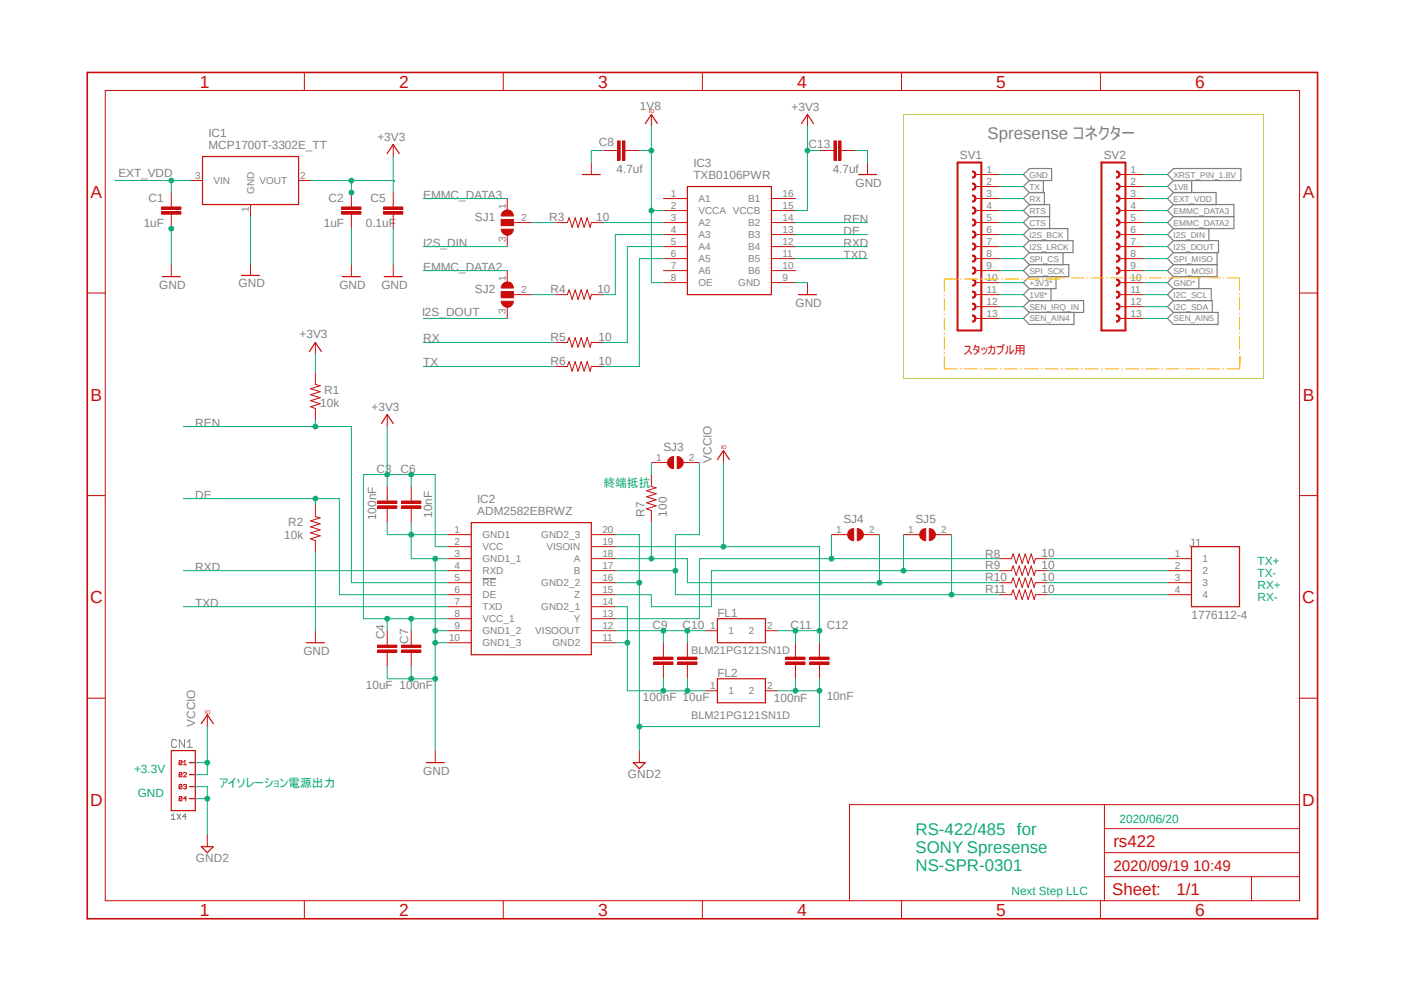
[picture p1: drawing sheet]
<svg xmlns="http://www.w3.org/2000/svg" width="297mm" height="210mm" viewBox="0 0 297 210" stroke-linecap="round" stroke-linejoin="round" font-family="sans-serif">
<path d="M17.9 15l261.2 179.9M279.1 15l-261.2 179.9" fill="none" stroke="#fff" stroke-width=".21"/>
<path d="M191.1 24.2h76.2v55.9h-76.2z" fill="none" stroke="#c8c832" stroke-width=".21"/>
<path d="M102.1 122.3h2.9M37.4 156.7l-.3-.3h-.5l-.3 .3v1.1l.3 .3h.5l.3-.3M39 156.4v1.7l-1.1-1.7v1.7M39.6 158.1h1.1M39.6 157l.5-.6v1.7M36.3 172.6l.4-.5v1.2M36.3 173.3h.7M37.5 172.1l.7 1.2M38.2 172.1l-.7 1.2M39.4 172.7h-.8l.6-.6v1.2" fill="none" stroke="#808080" stroke-width=".21"/>
<g fill="none" stroke="#808080" stroke-width=".25">
<path d="M217.8 35.6h4.7v2.6h-4.7l-1.3-1.3zM217.8 38.2l-1.3 1.3 1.3 1.2M220.7 38.2v2.5M248.2 35.6h14.3v2.6h-14.3l-1.2-1.3zM248.2 38.2l-1.2 1.3 1.2 1.2M252.1 38.2v2.5M217.8 40.7h3.1v2.6M217.8 43.3h4.2v5M217.8 45.8h4.2M217.8 48.3h8.1v2.6M217.8 50.9h9.2v2.5h-9.2M217.8 56h8.3v2.5h-8.3"/>
<path d="M217.8 40.7l-1.3 1.3 1.3 1.3M217.8 43.3l-1.3 1.2 1.3 1.3M217.8 45.8l-1.3 1.3 1.3 1.2M217.8 48.3l-1.3 1.3 1.3 1.3M217.8 50.9l-1.3 1.3 1.3 1.2M217.8 53.4l-1.3 1.3 1.3 1.3M217.8 56l-1.3 1.2 1.3 1.3M217.8 58.5l-1.3 1.3 1.3 1.2M223.4 58.5v2.5h-5.6M224.9 53.4v2.6M248.2 40.7l-1.2 1.3 1.2 1.3M248.2 40.7h9.1v2.6"/>
<path d="M248.2 43.3h12.8v5h-12.8M248.2 43.3l-1.2 1.2 1.2 1.3M248.2 45.8h12.8M248.2 48.3l-1.2 1.3 1.2 1.3M248.2 50.9h9.6v2.5h-9.6M248.2 50.9l-1.2 1.3 1.2 1.2M248.2 53.4l-1.2 1.3 1.2 1.3M248.2 56h9.3M248.2 56l-1.2 1.2 1.2 1.3M248.2 45.8l-1.2 1.3 1.2 1.2M248.2 58.5l-1.2 1.3 1.2 1.2M253.6 58.5v2.5"/>
<path d="M255.7 48.3v2.6M257.5 53.4v5.1h-9.3M217.8 63.6h11.4v2.5h-11.4M217.8 66.1l-1.3 1.3 1.3 1.2h9.4v-2.5M217.8 63.6l-1.3 1.3 1.3 1.2M217.8 61l-1.3 1.3 1.3 1.3M222.3 61v2.6M248.2 61l-1.2 1.3 1.2 1.3M248.2 61h8v2.6M248.2 63.6h8.3v2.5M248.2 63.6l-1.2 1.3 1.2 1.2M248.2 66.1h9.5v2.5h-9.5l-1.2-1.2z"/>
</g>
<g fill="none" stroke="#c90d0c" stroke-width=".21">
<path d="M22.3 19.1h252.6v171.4h-252.6zM64.4 15.3v3.8M106.5 15.3v3.8M148.6 15.3v3.8M190.7 15.3v3.8M232.8 15.3v3.8M18.5 62h3.8M274.9 62h3.8M18.5 104.8h3.8M247 118.2h5.1M274.9 104.8h3.8M66.7 133.4v2.5"/>
<path d="M247 120.7h5.1M247 123.2h5.1M247 125.8h5.1M18.5 147.7h3.8M274.9 147.7h3.8M233.6 170.2v20.3M233.6 175.3h41.3M274.9 170.2h-95.2v20.3M64.4 190.5v3.8M106.5 190.5v3.8M148.6 190.5v3.8M190.7 190.5v3.8"/>
<path d="M232.8 190.5v3.8M233.6 185.4h41.3M233.6 180.3h41.3M264.8 185.4v5.1"/>
</g>
<path d="M18.5 15.3h260.2v179h-260.2z" fill="none" stroke="#c90d0c" stroke-width=".34"/>
<path d="M252.1 115.6h10.1v12.7h-10.1zM64.8 135.9h3.8" fill="none" stroke="#c90d0c" stroke-width=".25"/>
<path d="M233 34.4h5.1" fill="none" stroke="#c90d0c" stroke-width=".42"/>
<path d="M236.2 41.2a.76 .76 0 0 1 .8 .8 .76 .76 0 0 1-.8 .8v-.3a.51 .51 0 0 0 .5-.5 .51 .51 0 0 0-.5-.5z" fill-rule="evenodd" fill="#c90d0c"/>
<path d="M236.2 41.2a.76 .76 0 0 1 .8 .8 .76 .76 0 0 1-.8 .8v-.3a.51 .51 0 0 0 .5-.5 .51 .51 0 0 0-.5-.5z" fill="none" stroke="#c90d0c" stroke-width=".21"/>
<path d="M236.2 38.7a.76 .76 0 0 1 .8 .8 .76 .76 0 0 1-.8 .7v-.2a.51 .51 0 0 0 .5-.5 .51 .51 0 0 0-.5-.6z" fill-rule="evenodd" fill="#c90d0c"/>
<path d="M236.2 38.7a.76 .76 0 0 1 .8 .8 .76 .76 0 0 1-.8 .7v-.2a.51 .51 0 0 0 .5-.5 .51 .51 0 0 0-.5-.6z" fill="none" stroke="#c90d0c" stroke-width=".21"/>
<path d="M236.2 36.2a.76 .76 0 0 1 .8 .7 .76 .76 0 0 1-.8 .8v-.3a.51 .51 0 0 0 .5-.5 .51 .51 0 0 0-.5-.5z" fill-rule="evenodd" fill="#c90d0c"/>
<path d="M236.2 36.2a.76 .76 0 0 1 .8 .7 .76 .76 0 0 1-.8 .8v-.3a.51 .51 0 0 0 .5-.5 .51 .51 0 0 0-.5-.5z" fill="none" stroke="#c90d0c" stroke-width=".21"/>
<path d="M236.2 46.3a.76 .76 0 0 1 .8 .8 .76 .76 0 0 1-.8 .7v-.2a.51 .51 0 0 0 .5-.5 .51 .51 0 0 0-.5-.5z" fill-rule="evenodd" fill="#c90d0c"/>
<path d="M236.2 46.3a.76 .76 0 0 1 .8 .8 .76 .76 0 0 1-.8 .7v-.2a.51 .51 0 0 0 .5-.5 .51 .51 0 0 0-.5-.5z" fill="none" stroke="#c90d0c" stroke-width=".21"/>
<path d="M236.2 43.8a.76 .76 0 0 1 .8 .7 .76 .76 0 0 1-.8 .8v-.3a.51 .51 0 0 0 .5-.5 .51 .51 0 0 0-.5-.5z" fill-rule="evenodd" fill="#c90d0c"/>
<path d="M236.2 43.8a.76 .76 0 0 1 .8 .7 .76 .76 0 0 1-.8 .8v-.3a.51 .51 0 0 0 .5-.5 .51 .51 0 0 0-.5-.5z" fill="none" stroke="#c90d0c" stroke-width=".21"/>
<path d="M236.2 53.9a.76 .76 0 0 1 .8 .8 .76 .76 0 0 1-.8 .8v-.3a.51 .51 0 0 0 .5-.5 .51 .51 0 0 0-.5-.5z" fill-rule="evenodd" fill="#c90d0c"/>
<path d="M236.2 53.9a.76 .76 0 0 1 .8 .8 .76 .76 0 0 1-.8 .8v-.3a.51 .51 0 0 0 .5-.5 .51 .51 0 0 0-.5-.5z" fill="none" stroke="#c90d0c" stroke-width=".21"/>
<path d="M236.2 51.4a.76 .76 0 0 1 .8 .8 .76 .76 0 0 1-.8 .7v-.2a.51 .51 0 0 0 .5-.5 .51 .51 0 0 0-.5-.6z" fill-rule="evenodd" fill="#c90d0c"/>
<path d="M236.2 51.4a.76 .76 0 0 1 .8 .8 .76 .76 0 0 1-.8 .7v-.2a.51 .51 0 0 0 .5-.5 .51 .51 0 0 0-.5-.6z" fill="none" stroke="#c90d0c" stroke-width=".21"/>
<path d="M236.2 48.9a.76 .76 0 0 1 .8 .7 .76 .76 0 0 1-.8 .8v-.3a.51 .51 0 0 0 .5-.5 .51 .51 0 0 0-.5-.5z" fill-rule="evenodd" fill="#c90d0c"/>
<path d="M236.2 48.9a.76 .76 0 0 1 .8 .7 .76 .76 0 0 1-.8 .8v-.3a.51 .51 0 0 0 .5-.5 .51 .51 0 0 0-.5-.5z" fill="none" stroke="#c90d0c" stroke-width=".21"/>
<path d="M236.2 59a.76 .76 0 0 1 .8 .8 .76 .76 0 0 1-.8 .7v-.2a.51 .51 0 0 0 .5-.5 .51 .51 0 0 0-.5-.5z" fill-rule="evenodd" fill="#c90d0c"/>
<path d="M236.2 59a.76 .76 0 0 1 .8 .8 .76 .76 0 0 1-.8 .7v-.2a.51 .51 0 0 0 .5-.5 .51 .51 0 0 0-.5-.5z" fill="none" stroke="#c90d0c" stroke-width=".21"/>
<path d="M236.2 56.5a.76 .76 0 0 1 .8 .7 .76 .76 0 0 1-.8 .8v-.3a.51 .51 0 0 0 .5-.5 .51 .51 0 0 0-.5-.5z" fill-rule="evenodd" fill="#c90d0c"/>
<path d="M236.2 56.5a.76 .76 0 0 1 .8 .7 .76 .76 0 0 1-.8 .8v-.3a.51 .51 0 0 0 .5-.5 .51 .51 0 0 0-.5-.5z" fill="none" stroke="#c90d0c" stroke-width=".21"/>
<path d="M236.2 66.6a.76 .76 0 0 1 .8 .8 .76 .76 0 0 1-.8 .7v-.2a.51 .51 0 0 0 .5-.5 .51 .51 0 0 0-.5-.6z" fill-rule="evenodd" fill="#c90d0c"/>
<path d="M236.2 66.6a.76 .76 0 0 1 .8 .8 .76 .76 0 0 1-.8 .7v-.2a.51 .51 0 0 0 .5-.5 .51 .51 0 0 0-.5-.6z" fill="none" stroke="#c90d0c" stroke-width=".21"/>
<path d="M236.2 64.1a.74 .74 0 0 1 .8 .7 .74 .74 0 0 1-.8 .8v-.3a.49 .49 0 0 0 .5-.5 .49 .49 0 0 0-.5-.5z" fill-rule="evenodd" fill="#c90d0c"/>
<path d="M236.2 64.1a.74 .74 0 0 1 .8 .7 .74 .74 0 0 1-.8 .8v-.3a.49 .49 0 0 0 .5-.5 .49 .49 0 0 0-.5-.5z" fill="none" stroke="#c90d0c" stroke-width=".21"/>
<path d="M236.2 61.6a.76 .76 0 0 1 .8 .7 .76 .76 0 0 1-.8 .8v-.3a.51 .51 0 0 0 .5-.5 .51 .51 0 0 0-.5-.5z" fill-rule="evenodd" fill="#c90d0c"/>
<g fill="none" stroke="#c90d0c" stroke-width=".21">
<path d="M236.8 36.9h5.1M236.8 39.5h5.1M236.8 42h5.1M236.8 44.5h5.1M236.8 47.1h5.1M236.8 49.6h5.1M236.8 52.2h5.1M236.8 54.7h5.1M236.8 57.2h5.1M236.8 59.8h5.1M236.2 61.6a.76 .76 0 0 1 .8 .7 .76 .76 0 0 1-.8 .8v-.3a.51 .51 0 0 0 .5-.5 .51 .51 0 0 0-.5-.5zM236.8 62.3h5.1"/>
<path d="M236.8 64.9h5.1M236.8 67.4h5.1"/>
</g>
<path d="M202.6 34.4h5M233 34.4v35.5h5.1v-35.5" fill="none" stroke="#c90d0c" stroke-width=".42"/>
<path d="M205.7 41.2a.76 .76 0 0 1 .8 .8 .76 .76 0 0 1-.8 .8v-.3a.51 .51 0 0 0 .5-.5 .51 .51 0 0 0-.5-.5z" fill-rule="evenodd" fill="#c90d0c"/>
<path d="M205.7 41.2a.76 .76 0 0 1 .8 .8 .76 .76 0 0 1-.8 .8v-.3a.51 .51 0 0 0 .5-.5 .51 .51 0 0 0-.5-.5z" fill="none" stroke="#c90d0c" stroke-width=".21"/>
<path d="M205.7 38.7a.76 .76 0 0 1 .8 .8 .76 .76 0 0 1-.8 .7v-.2a.51 .51 0 0 0 .5-.5 .51 .51 0 0 0-.5-.6z" fill-rule="evenodd" fill="#c90d0c"/>
<path d="M205.7 38.7a.76 .76 0 0 1 .8 .8 .76 .76 0 0 1-.8 .7v-.2a.51 .51 0 0 0 .5-.5 .51 .51 0 0 0-.5-.6z" fill="none" stroke="#c90d0c" stroke-width=".21"/>
<path d="M205.7 36.2a.76 .76 0 0 1 .8 .7 .76 .76 0 0 1-.8 .8v-.3a.51 .51 0 0 0 .5-.5 .51 .51 0 0 0-.5-.5z" fill-rule="evenodd" fill="#c90d0c"/>
<path d="M205.7 36.2a.76 .76 0 0 1 .8 .7 .76 .76 0 0 1-.8 .8v-.3a.51 .51 0 0 0 .5-.5 .51 .51 0 0 0-.5-.5z" fill="none" stroke="#c90d0c" stroke-width=".21"/>
<path d="M205.7 46.3a.76 .76 0 0 1 .8 .8 .76 .76 0 0 1-.8 .7v-.2a.51 .51 0 0 0 .5-.5 .51 .51 0 0 0-.5-.5z" fill-rule="evenodd" fill="#c90d0c"/>
<path d="M205.7 46.3a.76 .76 0 0 1 .8 .8 .76 .76 0 0 1-.8 .7v-.2a.51 .51 0 0 0 .5-.5 .51 .51 0 0 0-.5-.5z" fill="none" stroke="#c90d0c" stroke-width=".21"/>
<path d="M205.7 43.8a.76 .76 0 0 1 .8 .7 .76 .76 0 0 1-.8 .8v-.3a.51 .51 0 0 0 .5-.5 .51 .51 0 0 0-.5-.5z" fill-rule="evenodd" fill="#c90d0c"/>
<path d="M205.7 43.8a.76 .76 0 0 1 .8 .7 .76 .76 0 0 1-.8 .8v-.3a.51 .51 0 0 0 .5-.5 .51 .51 0 0 0-.5-.5z" fill="none" stroke="#c90d0c" stroke-width=".21"/>
<path d="M205.7 53.9a.76 .76 0 0 1 .8 .8 .76 .76 0 0 1-.8 .8v-.3a.51 .51 0 0 0 .5-.5 .51 .51 0 0 0-.5-.5z" fill-rule="evenodd" fill="#c90d0c"/>
<path d="M205.7 53.9a.76 .76 0 0 1 .8 .8 .76 .76 0 0 1-.8 .8v-.3a.51 .51 0 0 0 .5-.5 .51 .51 0 0 0-.5-.5z" fill="none" stroke="#c90d0c" stroke-width=".21"/>
<path d="M205.7 51.4a.76 .76 0 0 1 .8 .8 .76 .76 0 0 1-.8 .7v-.2a.51 .51 0 0 0 .5-.5 .51 .51 0 0 0-.5-.6z" fill-rule="evenodd" fill="#c90d0c"/>
<path d="M205.7 51.4a.76 .76 0 0 1 .8 .8 .76 .76 0 0 1-.8 .7v-.2a.51 .51 0 0 0 .5-.5 .51 .51 0 0 0-.5-.6z" fill="none" stroke="#c90d0c" stroke-width=".21"/>
<path d="M205.7 48.9a.76 .76 0 0 1 .8 .7 .76 .76 0 0 1-.8 .8v-.3a.51 .51 0 0 0 .5-.5 .51 .51 0 0 0-.5-.5z" fill-rule="evenodd" fill="#c90d0c"/>
<path d="M205.7 48.9a.76 .76 0 0 1 .8 .7 .76 .76 0 0 1-.8 .8v-.3a.51 .51 0 0 0 .5-.5 .51 .51 0 0 0-.5-.5z" fill="none" stroke="#c90d0c" stroke-width=".21"/>
<path d="M205.7 59a.76 .76 0 0 1 .8 .8 .76 .76 0 0 1-.8 .7v-.2a.51 .51 0 0 0 .5-.5 .51 .51 0 0 0-.5-.5z" fill-rule="evenodd" fill="#c90d0c"/>
<path d="M205.7 59a.76 .76 0 0 1 .8 .8 .76 .76 0 0 1-.8 .7v-.2a.51 .51 0 0 0 .5-.5 .51 .51 0 0 0-.5-.5z" fill="none" stroke="#c90d0c" stroke-width=".21"/>
<path d="M205.7 56.5a.76 .76 0 0 1 .8 .7 .76 .76 0 0 1-.8 .8v-.3a.51 .51 0 0 0 .5-.5 .51 .51 0 0 0-.5-.5z" fill-rule="evenodd" fill="#c90d0c"/>
<path d="M205.7 56.5a.76 .76 0 0 1 .8 .7 .76 .76 0 0 1-.8 .8v-.3a.51 .51 0 0 0 .5-.5 .51 .51 0 0 0-.5-.5z" fill="none" stroke="#c90d0c" stroke-width=".21"/>
<path d="M205.7 66.6a.76 .76 0 0 1 .8 .8 .76 .76 0 0 1-.8 .7v-.2a.51 .51 0 0 0 .5-.5 .51 .51 0 0 0-.5-.6z" fill-rule="evenodd" fill="#c90d0c"/>
<path d="M205.7 66.6a.76 .76 0 0 1 .8 .8 .76 .76 0 0 1-.8 .7v-.2a.51 .51 0 0 0 .5-.5 .51 .51 0 0 0-.5-.6z" fill="none" stroke="#c90d0c" stroke-width=".21"/>
<path d="M205.7 64.1a.74 .74 0 0 1 .8 .7 .74 .74 0 0 1-.8 .8v-.3a.49 .49 0 0 0 .5-.5 .49 .49 0 0 0-.5-.5z" fill-rule="evenodd" fill="#c90d0c"/>
<path d="M205.7 64.1a.74 .74 0 0 1 .8 .7 .74 .74 0 0 1-.8 .8v-.3a.49 .49 0 0 0 .5-.5 .49 .49 0 0 0-.5-.5z" fill="none" stroke="#c90d0c" stroke-width=".21"/>
<path d="M205.7 61.6a.76 .76 0 0 1 .8 .7 .76 .76 0 0 1-.8 .8v-.3a.51 .51 0 0 0 .5-.5 .51 .51 0 0 0-.5-.5z" fill-rule="evenodd" fill="#c90d0c"/>
<g fill="none" stroke="#c90d0c" stroke-width=".21">
<path d="M83.2 30.6v2.5M206.3 36.9h5.1M206.3 39.5h5.1M83.2 43.3v.5M83.2 45.3v.5M83.2 56v2.5M206.3 42h5.1M206.3 44.5h5.1M206.3 47.1h5.1M206.3 49.6h5.1M206.3 52.2h5.1M206.3 54.7h5.1"/>
<path d="M206.3 57.2h5.1M206.3 59.8h5.1M205.7 61.6a.76 .76 0 0 1 .8 .7 .76 .76 0 0 1-.8 .8v-.3a.51 .51 0 0 0 .5-.5 .51 .51 0 0 0-.5-.5zM206.3 62.3h5.1M206.3 64.9h5.1M206.3 67.4h5.1M149.2 133.4h2.6M161.9 133.4h2.6M149.2 146.1h2.6M161.9 146.1h2.6"/>
</g>
<path d="M202.6 34.4v35.5h5v-35.5" fill="none" stroke="#c90d0c" stroke-width=".42"/>
<path d="M81.9 32.5l1.3-1.9 1.3 1.9M81.3 58.5h3.8M151.8 130.9h10.1v5h-10.1zM151.8 143.6h10.1v5h-10.1z" fill="none" stroke="#c90d0c" stroke-width=".25"/>
<path d="M81.2 44.8h4v.5h-4z" fill-rule="evenodd" fill="#c90d0c"/>
<path d="M81.2 44.8h4v.5h-4z" fill="none" stroke="#c90d0c" stroke-width=".21"/>
<path d="M81.2 43.8h4v.5h-4z" fill-rule="evenodd" fill="#c90d0c"/>
<path d="M36.2 43.3v.5M36.2 45.3v.5M36.2 56v2.5M53 55.7v2.6M74.3 56v2.5M81.2 43.8h4v.5h-4zM83.2 40.7v2.6M83.2 45.8v2.5" fill="none" stroke="#c90d0c" stroke-width=".21"/>
<path d="M34.3 58.5h3.8M51.1 58.3h3.8M72.4 58.5h3.8" fill="none" stroke="#c90d0c" stroke-width=".25"/>
<path d="M34.2 44.8h4.1v.5h-4.1z" fill-rule="evenodd" fill="#c90d0c"/>
<path d="M34.2 44.8h4.1v.5h-4.1z" fill="none" stroke="#c90d0c" stroke-width=".21"/>
<path d="M34.2 43.8h4.1v.5h-4.1z" fill-rule="evenodd" fill="#c90d0c"/>
<path d="M34.2 43.8h4.1v.5h-4.1zM36.2 40.7v2.6M36.2 45.8v2.5M74.3 43.3v.5M74.3 45.3v.5" fill="none" stroke="#c90d0c" stroke-width=".21"/>
<path d="M72.3 44.8h4.1v.5h-4.1z" fill-rule="evenodd" fill="#c90d0c"/>
<path d="M72.3 44.8h4.1v.5h-4.1z" fill="none" stroke="#c90d0c" stroke-width=".21"/>
<path d="M72.3 43.8h4.1v.5h-4.1z" fill-rule="evenodd" fill="#c90d0c"/>
<g fill="none" stroke="#c90d0c" stroke-width=".21">
<path d="M40.3 38.2h2.5M63.2 38.2h2.5M53 43.3v2.5M72.3 43.8h4.1v.5h-4.1zM74.3 40.7v2.6M74.3 45.8v2.5M94.6 113.1h5.1M94.6 115.6h5.1M94.6 118.2h5.1M125.1 113.1h5.1M125.1 115.6h5.1M125.1 118.2h5.1"/>
<path d="M94.6 120.7h5.1M94.6 123.2h5.1M94.6 125.8h5.1M94.6 128.3h5.1M94.6 130.9h5.1M94.6 133.4h5.1M94.6 135.9h5.1M125.1 120.7h5.1M125.1 123.2h5.1M125.1 125.8h5.1M125.1 128.3h5.1M125.1 130.9h5.1"/>
<path d="M125.1 133.4h5.1M125.1 135.9h5.1M140.3 138.5v.5M92.1 158.7v2.6M135.3 158.7v2.6M140.3 140.5v.5"/>
</g>
<path d="M42.8 33.1h20.4v10.2h-20.4zM99.7 110.5h25.4v28h-25.4zM90.2 161.3h3.8M134 161.3h2.5l-1.2 1.3z" fill="none" stroke="#c90d0c" stroke-width=".25"/>
<path d="M138.3 140h4.1v.5h-4.1z" fill-rule="evenodd" fill="#c90d0c"/>
<path d="M138.3 140h4.1v.5h-4.1z" fill="none" stroke="#c90d0c" stroke-width=".21"/>
<path d="M138.3 139h4.1v.5h-4.1z" fill-rule="evenodd" fill="#c90d0c"/>
<path d="M138.3 139h4.1v.5h-4.1zM140.3 135.9v2.6M173.4 138.5v.5M140.3 141v2.6M173.4 140.5v.5" fill="none" stroke="#c90d0c" stroke-width=".21"/>
<path d="M171.3 140h4.1v.5h-4.1z" fill-rule="evenodd" fill="#c90d0c"/>
<path d="M171.3 140h4.1v.5h-4.1z" fill="none" stroke="#c90d0c" stroke-width=".21"/>
<path d="M171.3 139h4.1v.5h-4.1z" fill-rule="evenodd" fill="#c90d0c"/>
<path d="M81.9 87.7v2.5M145.4 138.5v.5M171.3 139h4.1v.5h-4.1zM173.4 135.9v2.6M145.4 140.5v.5M173.4 141v2.6" fill="none" stroke="#c90d0c" stroke-width=".21"/>
<path d="M80.7 89.6l1.2-1.9 1.3 1.9" fill="none" stroke="#c90d0c" stroke-width=".25"/>
<path d="M143.4 140h4v.5h-4z" fill-rule="evenodd" fill="#c90d0c"/>
<path d="M143.4 140h4v.5h-4z" fill="none" stroke="#c90d0c" stroke-width=".21"/>
<path d="M143.4 139h4v.5h-4z" fill-rule="evenodd" fill="#c90d0c"/>
<path d="M143.4 139h4v.5h-4zM145.4 135.9v2.6M168.3 138.5v.5M145.4 141v2.6M168.3 140.5v.5" fill="none" stroke="#c90d0c" stroke-width=".21"/>
<path d="M166.2 140h4.1v.5h-4.1z" fill-rule="evenodd" fill="#c90d0c"/>
<path d="M166.2 140h4.1v.5h-4.1z" fill="none" stroke="#c90d0c" stroke-width=".21"/>
<path d="M166.2 139h4.1v.5h-4.1z" fill-rule="evenodd" fill="#c90d0c"/>
<g fill="none" stroke="#c90d0c" stroke-width=".21">
<path d="M125.1 34.4v2.5M130.2 31.8h.5M132.2 31.8h.5M137.8 24.2v2.6M170.8 24.2v2.6M183.5 34.4v2.5M140.3 42h5.1M140.3 44.5h5.1M140.3 47.1h5.1M140.3 49.6h5.1M140.3 52.2h5.1M140.3 54.7h5.1"/>
<path d="M140.3 57.2h5.1M140.3 59.8h5.1M163.2 42h5.1M163.2 44.5h5.1M163.2 47.1h5.1M163.2 49.6h5.1M163.2 52.2h5.1M163.2 54.7h5.1M163.2 57.2h5.1M163.2 59.8h5.1M170.8 59.8v2.5M66.7 72.4v2.6"/>
<path d="M153 95.3v2.5M166.2 139h4.1v.5h-4.1zM168.3 135.9v2.6M43.9 151.2v2.5M168.3 141v2.6M38.5 161l-.1-.2h-.4l-.1 .8M38.5 163.5l-.1-.1h-.4l-.1 .8M38.5 166.1l-.1-.2h-.4l-.1 .8M38.5 168.6l-.1-.2h-.4l-.1 .8M38.5 161v.6l-.1 .2-.5-.2M38.5 163.5v.7l-.1 .1-.5-.1M38.5 166.1v.6l-.1 .1-.5-.1"/>
<path d="M38.5 168.6v.6l-.1 .2-.5-.2M38.5 161l-.6 .6M38.5 163.5l-.6 .7M38.5 166.1l-.6 .6M38.5 168.6l-.6 .6M38.8 161.8h.7M38.8 161.2l.3-.4v1M38.8 163.5l.1-.1h.4l.2 .1v.2l-.7 .6h.7M38.8 166.1l.1-.2h.4l.2 .2-.2 .3M39.1 166.4h.2M39.3 166.4l.2 .1-.2 .3-.5-.1M39.5 168.9h-.7l.5-.5v1"/>
<path d="M43.9 176.5v2.6"/>
</g>
<g fill="none" stroke="#c90d0c" stroke-width=".25">
<path d="M123.2 36.9h3.8M136.5 26.1l1.3-1.9 1.3 1.9M145.4 39.5h17.8v22.8h-17.8zM169.5 26.1l1.3-1.9 1.3 1.9M181.6 36.9h3.8M65.4 74.3l1.3-1.9 1.3 1.9M168.9 62.3h3.8M151.8 97.2l1.2-1.9 1.3 1.9M36.2 158.7h5.1v12.7h-5.1zM42.6 153l1.3-1.8 1.2 1.8M40 161.3h1.3M40 163.8h1.3"/>
<path d="M40 166.4h1.3M40 168.9h1.3M42.6 179.1h2.5l-1.2 1.2z"/>
</g>
<path d="M131.7 29.8h.5v4.1h-.5z" fill-rule="evenodd" fill="#c90d0c"/>
<path d="M131.7 29.8h.5v4.1h-.5z" fill="none" stroke="#c90d0c" stroke-width=".21"/>
<path d="M130.7 29.8h.5v4.1h-.5z" fill-rule="evenodd" fill="#c90d0c"/>
<path d="M127.6 31.8h2.6M130.7 29.8h.5v4.1h-.5zM132.7 31.8h2.6M175.9 31.8h.5M177.9 31.8h.5" fill="none" stroke="#c90d0c" stroke-width=".21"/>
<path d="M177.4 29.8h.5v4.1h-.5z" fill-rule="evenodd" fill="#c90d0c"/>
<path d="M177.4 29.8h.5v4.1h-.5z" fill="none" stroke="#c90d0c" stroke-width=".21"/>
<path d="M176.4 29.8h.5v4.1h-.5z" fill-rule="evenodd" fill="#c90d0c"/>
<g fill="none" stroke="#c90d0c" stroke-width=".21">
<path d="M173.4 31.8h2.5M176.4 29.8h.5v4.1h-.5zM178.4 31.8h2.6M117.5 47.1h2.5l.4-1 .6 2 .7-2 .6 2 .6-2 .7 2 .6-2 .6 2 .3-1h2.5M66.7 78.8v2.5l1 .3-2 .6 2 .6-2 .7 2 .6-2 .7 2 .6-2 .6 1 .4v2.5M117.5 62.3h2.5l.4-1 .6 2 .7-2 .6 2 .6-2 .7 2 .6-2 .6 2 .3-1h2.5M117.5 72.4h2.5l.4-1 .6 2 .7-2 .6 2 .6-2 .7 2 .6-2 .6 2 .3-1h2.5M117.5 77.5h2.5l.4-1 .6 2 .7-2 .6 2 .6-2 .7 2 .6-2 .6 2 .3-1h2.5M66.7 106.7v2.6l1 .2-2 .7 2 .6-2 .6 2 .7-2 .6 2 .6-2 .7 1 .3v2.6M137.8 100.4v2.5l1 .3-2 .6 2 .6-2 .7 2 .6-2 .6 2 .7-2 .6 1 .4v2.5M211.4 118.2h2.6l.3-1.1 .7 2.1 .6-2.1 .6 2.1 .7-2.1 .6 2.1 .6-2.1 .7 2.1 .2-1h2.6M81.9 135.9v.5"/>
<path d="M81.9 138v.5M211.4 120.7h2.6l.3-1 .7 2 .6-2 .6 2 .7-2 .6 2 .6-2 .7 2 .2-1h2.6M211.4 123.2h2.6l.3-1 .7 2 .6-2 .6 2 .7-2 .6 2 .6-2 .7 2 .2-1h2.6M211.4 125.8h2.6l.3-1 .7 2 .6-2 .6 2 .7-2 .6 2 .6-2 .7 2 .2-1h2.6"/>
</g>
<path d="M79.9 137.5h4v.5h-4z" fill-rule="evenodd" fill="#c90d0c"/>
<path d="M79.9 137.5h4v.5h-4z" fill="none" stroke="#c90d0c" stroke-width=".21"/>
<path d="M79.9 136.4h4v.5h-4z" fill-rule="evenodd" fill="#c90d0c"/>
<path d="M79.9 136.4h4v.5h-4zM81.9 133.4v2.5M81.9 138.5v2.5M87 135.9v.5M87 138v.5" fill="none" stroke="#c90d0c" stroke-width=".21"/>
<path d="M85 137.5h4v.5h-4z" fill-rule="evenodd" fill="#c90d0c"/>
<path d="M85 137.5h4v.5h-4z" fill="none" stroke="#c90d0c" stroke-width=".21"/>
<path d="M85 136.4h4v.5h-4z" fill-rule="evenodd" fill="#c90d0c"/>
<path d="M81.9 105.5v.5M81.9 107.5v.5M85 136.4h4v.5h-4zM87 133.4v2.5M87 138.5v2.5" fill="none" stroke="#c90d0c" stroke-width=".21"/>
<path d="M79.9 107h4v.5h-4z" fill-rule="evenodd" fill="#c90d0c"/>
<path d="M79.9 107h4v.5h-4z" fill="none" stroke="#c90d0c" stroke-width=".21"/>
<path d="M79.9 106h4v.5h-4z" fill-rule="evenodd" fill="#c90d0c"/>
<path d="M79.9 106h4v.5h-4zM81.9 102.9v2.6M81.9 108v2.5M87 105.5v.5M87 107.5v.5" fill="none" stroke="#c90d0c" stroke-width=".21"/>
<path d="M85 107h4v.5h-4z" fill-rule="evenodd" fill="#c90d0c"/>
<path d="M85 107h4v.5h-4z" fill="none" stroke="#c90d0c" stroke-width=".21"/>
<path d="M85 106h4v.5h-4z" fill-rule="evenodd" fill="#c90d0c"/>
<path d="M85 106h4v.5h-4zM87 102.9v2.6M87 108v2.5" fill="none" stroke="#c90d0c" stroke-width=".21"/>
<path d="M143.3 96.6a1.27 1.27 0 0 1 1.2 1.2 1.27 1.27 0 0 1-1.2 1.3z" fill-rule="evenodd" fill="#c90d0c"/>
<path d="M143.3 96.6a1.27 1.27 0 0 1 1.2 1.2 1.27 1.27 0 0 1-1.2 1.3z" fill="none" stroke="#c90d0c" stroke-width=".21"/>
<path d="M141.6 96.9l.3-.2 .6-.1v2.5a1.25 1.25 0 0 1-1.2-.8 1.25 1.25 0 0 1 .3-1.4z" fill-rule="evenodd" fill="#c90d0c"/>
<path d="M137.8 97.8h3.4M141.6 96.9l.3-.2 .6-.1v2.5a1.25 1.25 0 0 1-1.2-.8 1.25 1.25 0 0 1 .3-1.4zM144.5 97.8h3.5" fill="none" stroke="#c90d0c" stroke-width=".21"/>
<path d="M181.4 111.8a1.27 1.27 0 0 1 1.2 1.3 1.27 1.27 0 0 1-1.2 1.2z" fill-rule="evenodd" fill="#c90d0c"/>
<path d="M181.4 111.8a1.27 1.27 0 0 1 1.2 1.3 1.27 1.27 0 0 1-1.2 1.2z" fill="none" stroke="#c90d0c" stroke-width=".21"/>
<path d="M179.7 112.1l.9-.3v2.5a1.3 1.3 0 0 1-1.2-.7 1.3 1.3 0 0 1 .3-1.5z" fill-rule="evenodd" fill="#c90d0c"/>
<path d="M175.9 113.1h3.4M179.7 112.1l.9-.3v2.5a1.3 1.3 0 0 1-1.2-.7 1.3 1.3 0 0 1 .3-1.5zM182.6 113.1h3.5" fill="none" stroke="#c90d0c" stroke-width=".21"/>
<path d="M196.6 111.8a1.27 1.27 0 0 1 1.3 1.3 1.27 1.27 0 0 1-1.3 1.2z" fill-rule="evenodd" fill="#c90d0c"/>
<path d="M196.6 111.8a1.27 1.27 0 0 1 1.3 1.3 1.27 1.27 0 0 1-1.3 1.2z" fill="none" stroke="#c90d0c" stroke-width=".21"/>
<path d="M194.9 112.1l.9-.3v2.5a1.3 1.3 0 0 1-1.2-.7 1.3 1.3 0 0 1 .3-1.5z" fill-rule="evenodd" fill="#c90d0c"/>
<path d="M191.1 113.1h3.5M194.9 112.1l.9-.3v2.5a1.3 1.3 0 0 1-1.2-.7 1.3 1.3 0 0 1 .3-1.5zM197.9 113.1h3.4" fill="none" stroke="#c90d0c" stroke-width=".21"/>
<path d="M106 48.5h2.6a1.27 1.27 0 0 1-1.3 1.3 1.27 1.27 0 0 1-1.3-1.3z" fill-rule="evenodd" fill="#c90d0c"/>
<path d="M106 48.5h2.6a1.27 1.27 0 0 1-1.3 1.3 1.27 1.27 0 0 1-1.3-1.3z" fill="none" stroke="#c90d0c" stroke-width=".21"/>
<path d="M106.4 44.7a1.27 1.27 0 0 1 1.4-.2 1.27 1.27 0 0 1 .8 1.2h-2.6l.2-.6z" fill-rule="evenodd" fill="#c90d0c"/>
<path d="M106 46.4h2.6v1.3h-2.6zM106.4 44.7a1.27 1.27 0 0 1 1.4-.2 1.27 1.27 0 0 1 .8 1.2h-2.6l.2-.6zM108.6 47.1h1.3" fill="none" stroke="#c90d0c" stroke-width=".21"/>
<path d="M106 46.4h2.6v1.3h-2.6z" fill-rule="evenodd" fill="#c90d0c"/>
<path d="M106 46.4h2.6v1.3h-2.6zM107.3 42v2.5M107.3 49.6v2.6M109.9 47.1h2.5" fill="none" stroke="#c90d0c" stroke-width=".21"/>
<path d="M106 63.7h2.6a1.27 1.27 0 0 1-1.3 1.3 1.27 1.27 0 0 1-1.3-1.3z" fill-rule="evenodd" fill="#c90d0c"/>
<path d="M106 63.7h2.6a1.27 1.27 0 0 1-1.3 1.3 1.27 1.27 0 0 1-1.3-1.3z" fill="none" stroke="#c90d0c" stroke-width=".21"/>
<path d="M106.4 60a1.25 1.25 0 0 1 1.4-.3 1.25 1.25 0 0 1 .8 1.2h-2.6l.2-.6z" fill-rule="evenodd" fill="#c90d0c"/>
<path d="M106.4 60a1.25 1.25 0 0 1 1.4-.3 1.25 1.25 0 0 1 .8 1.2h-2.6l.2-.6zM106 61.7h2.6v1.2h-2.6zM108.6 62.3h1.3" fill="none" stroke="#c90d0c" stroke-width=".21"/>
<path d="M106 61.7h2.6v1.2h-2.6z" fill-rule="evenodd" fill="#c90d0c"/>
<path d="M107.3 57.2v2.6M106 61.7h2.6v1.2h-2.6zM107.3 64.9v2.5M109.9 62.3h2.5" fill="none" stroke="#c90d0c" stroke-width=".21"/>
<path d="M24.3 38.2h16M36.2 38.2v2.5M241.9 42h5.1" fill="none" stroke="#0dab76" stroke-width=".21"/>
<circle cx="36.2" cy="38.2" r=".51" fill="#0dab76"/>
<g fill="none" stroke="#0dab76" stroke-width=".21">
<path d="M211.4 36.9h5.1M36.2 48.3v7.7M74.3 48.3v7.7M83.2 48.3v7.7M89.5 42h17.8M89.5 52.2h17.8M241.9 44.5h5.1M241.9 49.6h5.1M241.9 52.2h5.1M241.9 54.7h5.1M241.9 57.2h5.1M89.5 67.4h17.8"/>
<path d="M241.9 67.4h5.1M241.9 62.3h5.1M241.9 64.9h5.1"/>
<circle cx="36.2" cy="38.2" r=".51"/>
</g>
<circle cx="36.2" cy="48.3" r=".51" fill="#0dab76"/>
<g fill="none" stroke="#0dab76" stroke-width=".21">
<path d="M53 45.8v10.2M92.1 135.9h2.5M94.6 133.4h-2.5v25.3"/>
<circle cx="36.2" cy="48.3" r=".51"/>
</g>
<circle cx="92.1" cy="135.9" r=".51" fill="#0dab76"/>
<g fill="none" stroke="#0dab76" stroke-width=".21">
<path d="M81.9 141v2.6h5.1"/>
<circle cx="92.1" cy="135.9" r=".51"/>
</g>
<circle cx="92.1" cy="143.6" r=".51" fill="#0dab76"/>
<g fill="none" stroke="#0dab76" stroke-width=".21">
<path d="M87 141v2.6h5.1"/>
<circle cx="92.1" cy="143.6" r=".51"/>
</g>
<circle cx="87" cy="143.6" r=".51" fill="#0dab76"/>
<g fill="none" stroke="#0dab76" stroke-width=".21">
<path d="M81.9 113.1h12.7M87 110.5v2.6"/>
<circle cx="87" cy="143.6" r=".51"/>
</g>
<circle cx="87" cy="113.1" r=".51" fill="#0dab76"/>
<g fill="none" stroke="#0dab76" stroke-width=".21">
<path d="M81.9 110.5v2.6M87 113.1v5.1h7.6M92.1 118.2v15.2"/>
<circle cx="87" cy="113.1" r=".51"/>
</g>
<circle cx="92.1" cy="133.4" r=".51" fill="#0dab76"/>
<circle cx="92.1" cy="133.4" r=".51" fill="none" stroke="#0dab76" stroke-width=".21"/>
<circle cx="92.1" cy="118.2" r=".51" fill="#0dab76"/>
<g fill="none" stroke="#0dab76" stroke-width=".21">
<path d="M127.6 31.8h-2.5v2.6M135.3 31.8h2.5M137.8 26.8v17.7h2.5M181 31.8h2.5v2.6M211.4 39.5h5.1M241.9 39.5h5.1M168.3 59.8h2.5M211.4 42h5.1M211.4 44.5h5.1M211.4 47.1h5.1M211.4 49.6h5.1M211.4 52.2h5.1"/>
<path d="M211.4 54.7h5.1M211.4 57.2h5.1M89.5 77.5h28M89.5 72.4h28M66.7 116.9v16.5"/>
<circle cx="92.1" cy="118.2" r=".51"/>
</g>
<circle cx="137.8" cy="31.8" r=".51" fill="#0dab76"/>
<g fill="none" stroke="#0dab76" stroke-width=".21">
<path d="M137.8 44.5v15.3h2.5"/>
<circle cx="137.8" cy="31.8" r=".51"/>
</g>
<circle cx="137.8" cy="44.5" r=".51" fill="#0dab76"/>
<g fill="none" stroke="#0dab76" stroke-width=".21">
<path d="M211.4 64.9h5.1M211.4 67.4h5.1M130.2 113.1h5.1v45.6M130.2 123.2h5.1"/>
<circle cx="137.8" cy="44.5" r=".51"/>
</g>
<circle cx="135.3" cy="123.2" r=".51" fill="#0dab76"/>
<g fill="none" stroke="#0dab76" stroke-width=".21">
<path d="M168.3 143.6v2.5M173.4 143.6v2.5h-8.9"/>
<circle cx="135.3" cy="123.2" r=".51"/>
</g>
<circle cx="168.3" cy="146.1" r=".51" fill="#0dab76"/>
<g fill="none" stroke="#0dab76" stroke-width=".21">
<path d="M173.4 146.1v7.6"/>
<circle cx="168.3" cy="146.1" r=".51"/>
</g>
<circle cx="173.4" cy="146.1" r=".51" fill="#0dab76"/>
<g fill="none" stroke="#0dab76" stroke-width=".21">
<path d="M135.3 153.7h38.1"/>
<circle cx="173.4" cy="146.1" r=".51"/>
</g>
<circle cx="135.3" cy="153.7" r=".51" fill="#0dab76"/>
<g fill="none" stroke="#0dab76" stroke-width=".21">
<path d="M41.3 166.4h2.6v10.1M41.3 168.9h2.6"/>
<circle cx="135.3" cy="153.7" r=".51"/>
</g>
<circle cx="43.9" cy="168.9" r=".51" fill="#0dab76"/>
<g fill="none" stroke="#0dab76" stroke-width=".21">
<path d="M65.7 38.2h17.7v.2M83.2 33.1v7.6M241.9 36.9h5.1M89.5 57.2h17.8M168.3 52.2h15.2M211.4 59.8h5.1M241.9 47.1h5.1M211.4 62.3h5.1M221.6 118.2h25.4M38.8 120.7h55.8M221.6 120.7h25.4M221.6 123.2h25.4"/>
<path d="M221.6 125.8h25.4"/>
<circle cx="43.9" cy="168.9" r=".51"/>
</g>
<circle cx="74.3" cy="38.2" r=".51" fill="#0dab76"/>
<g fill="none" stroke="#0dab76" stroke-width=".21">
<path d="M74.3 38.2v2.5"/>
<circle cx="74.3" cy="38.2" r=".51"/>
</g>
<circle cx="74.3" cy="40.7" r=".51" fill="#0dab76"/>
<g fill="none" stroke="#0dab76" stroke-width=".21">
<path d="M87 130.9v2.5M94.6 130.9h-12.7v2.5"/>
<circle cx="74.3" cy="40.7" r=".51"/>
</g>
<circle cx="87" cy="130.9" r=".51" fill="#0dab76"/>
<g fill="none" stroke="#0dab76" stroke-width=".21">
<path d="M76.9 130.9h5"/>
<circle cx="87" cy="130.9" r=".51"/>
</g>
<circle cx="81.9" cy="130.9" r=".51" fill="#0dab76"/>
<g fill="none" stroke="#0dab76" stroke-width=".21">
<path d="M81.9 90.2v12.7M76.9 100.4v30.5M87 100.4h5.1v15.2h2.5"/>
<circle cx="81.9" cy="130.9" r=".51"/>
</g>
<circle cx="81.9" cy="100.4" r=".51" fill="#0dab76"/>
<g fill="none" stroke="#0dab76" stroke-width=".21">
<path d="M81.9 100.4h5.1v2.5"/>
<circle cx="81.9" cy="100.4" r=".51"/>
</g>
<circle cx="87" cy="100.4" r=".51" fill="#0dab76"/>
<g fill="none" stroke="#0dab76" stroke-width=".21">
<path d="M170.8 26.8v17.7h-2.5M170.8 31.8h2.6M66.7 75v3.8M76.9 100.4h5"/>
<circle cx="87" cy="100.4" r=".51"/>
</g>
<circle cx="170.8" cy="31.8" r=".51" fill="#0dab76"/>
<g fill="none" stroke="#0dab76" stroke-width=".21">
<path d="M130.2 133.4h19M140.3 133.4v2.5"/>
<circle cx="170.8" cy="31.8" r=".51"/>
</g>
<circle cx="140.3" cy="133.4" r=".51" fill="#0dab76"/>
<g fill="none" stroke="#0dab76" stroke-width=".21">
<path d="M145.4 133.4v2.5"/>
<circle cx="140.3" cy="133.4" r=".51"/>
</g>
<circle cx="145.4" cy="133.4" r=".51" fill="#0dab76"/>
<g fill="none" stroke="#0dab76" stroke-width=".21">
<path d="M130.2 128.3h2.5v17.8M130.2 135.9h2.5"/>
<circle cx="145.4" cy="133.4" r=".51"/>
</g>
<circle cx="132.7" cy="135.9" r=".51" fill="#0dab76"/>
<g fill="none" stroke="#0dab76" stroke-width=".21">
<path d="M132.7 146.1h16.5M140.3 143.6v2.5"/>
<circle cx="132.7" cy="135.9" r=".51"/>
</g>
<circle cx="140.3" cy="146.1" r=".51" fill="#0dab76"/>
<g fill="none" stroke="#0dab76" stroke-width=".21">
<path d="M145.4 143.6v2.5"/>
<circle cx="140.3" cy="146.1" r=".51"/>
</g>
<circle cx="145.4" cy="146.1" r=".51" fill="#0dab76"/>
<g fill="none" stroke="#0dab76" stroke-width=".21">
<path d="M168.3 54.7h15.2M66.7 88.9v1.3h7.6v33h20.3M38.8 128.3h55.8"/>
<circle cx="145.4" cy="146.1" r=".51"/>
</g>
<circle cx="66.7" cy="90.2" r=".51" fill="#0dab76"/>
<g fill="none" stroke="#0dab76" stroke-width=".21">
<path d="M168.3 47.1h15.2M38.8 90.2h27.9M38.8 105.5h33v20.3h22.8M66.7 105.5v1.2"/>
<circle cx="66.7" cy="90.2" r=".51"/>
</g>
<circle cx="66.7" cy="105.5" r=".51" fill="#0dab76"/>
<g fill="none" stroke="#0dab76" stroke-width=".21">
<path d="M168.3 49.6h15.2M211.4 118.2h-63.4v12.7h-17.8"/>
<circle cx="66.7" cy="105.5" r=".51"/>
</g>
<circle cx="175.9" cy="118.2" r=".51" fill="#0dab76"/>
<g fill="none" stroke="#0dab76" stroke-width=".21">
<path d="M175.9 113.1v5.1M191.1 113.1v7.6M211.4 120.7h-60.9v7.6h-12.7v-2.5h-7.6"/>
<circle cx="175.9" cy="118.2" r=".51"/>
</g>
<circle cx="191.1" cy="120.7" r=".51" fill="#0dab76"/>
<g fill="none" stroke="#0dab76" stroke-width=".21">
<path d="M130.2 118.2h15.2v5h66M137.8 110.5v7.7"/>
<circle cx="191.1" cy="120.7" r=".51"/>
</g>
<circle cx="137.8" cy="118.2" r=".51" fill="#0dab76"/>
<g fill="none" stroke="#0dab76" stroke-width=".21">
<path d="M186.1 113.1v10.1"/>
<circle cx="137.8" cy="118.2" r=".51"/>
</g>
<circle cx="186.1" cy="123.2" r=".51" fill="#0dab76"/>
<g fill="none" stroke="#0dab76" stroke-width=".21">
<path d="M201.3 113.1v12.7M130.2 120.7h12.7v5.1h68.5"/>
<circle cx="186.1" cy="123.2" r=".51"/>
</g>
<circle cx="201.3" cy="125.8" r=".51" fill="#0dab76"/>
<g fill="none" stroke="#0dab76" stroke-width=".21">
<path d="M148 97.8v15.3h-5.1v7.6"/>
<circle cx="201.3" cy="125.8" r=".51"/>
</g>
<circle cx="142.9" cy="120.7" r=".51" fill="#0dab76"/>
<g fill="none" stroke="#0dab76" stroke-width=".21">
<path d="M137.8 97.8v2.6M130.2 115.6h43.2v20.3M164.5 133.4h8.9"/>
<circle cx="142.9" cy="120.7" r=".51"/>
</g>
<circle cx="173.4" cy="133.4" r=".51" fill="#0dab76"/>
<g fill="none" stroke="#0dab76" stroke-width=".21">
<path d="M168.3 133.4v2.5"/>
<circle cx="173.4" cy="133.4" r=".51"/>
</g>
<circle cx="168.3" cy="133.4" r=".51" fill="#0dab76"/>
<g fill="none" stroke="#0dab76" stroke-width=".21">
<path d="M153 97.8v17.8"/>
<circle cx="168.3" cy="133.4" r=".51"/>
</g>
<circle cx="153" cy="115.6" r=".51" fill="#0dab76"/>
<g fill="none" stroke="#0dab76" stroke-width=".21">
<path d="M43.9 153.7v10.1h-2.6M41.3 161.3h2.6"/>
<circle cx="153" cy="115.6" r=".51"/>
</g>
<circle cx="43.9" cy="161.3" r=".51" fill="#0dab76"/>
<g fill="none" stroke="#0dab76" stroke-width=".21">
<path d="M112.4 47.1h5.1M127.6 47.1h12.7M140.3 49.6h-10.1v12.7h-2.6M140.3 52.2h-7.6v20.2h-5.1M140.3 54.7h-5v22.8h-7.7M241.9 59.8h5.1M112.4 62.3h5.1"/>
<circle cx="43.9" cy="161.3" r=".51"/>
</g>
<g fill="none" stroke="#ffba08" stroke-width=".21">
<path d="M202.6 59h-2.8v2.6M203.2 59h.2M204 59h2.9M207.6 59h.1M208.4 59h2.8M211.9 59h.1M212.7 59h2.8M216.2 59h.1M217 59h2.8M220.5 59h.1M221.3 59h2.8M222.6 58.8h2.6"/>
<path d="M225.9 58.8h.1M226.7 58.8h2.6M230 58.8h.1M230.8 58.8h2.6M234.1 58.8h.2M234.9 58.8h2.6M238.3 58.8h.1M239.1 58.8h2.5M242.4 58.8h.1M243.2 58.8h2.6M246.5 58.8h.1M247.3 58.8h2.6"/>
<path d="M250.6 58.8h.1M251.4 58.8h2.6M254.7 58.8h.1M255.5 58.8h2.6M258.8 58.8h.1M259.6 58.8h2.6v2.6M199.8 75.4v2.6h2.7M199.8 62.3v.1M199.8 63.1v2.6M199.8 66.4v.1M199.8 67.2v2.6M199.8 70.5v.2"/>
<path d="M199.8 71.3v2.6M199.8 74.6v.2M203.2 78h.1M204 78h2.8M207.5 78h.1M208.3 78h2.7M211.7 78h.2M212.6 78h2.7M216 78h.1M216.8 78h2.8M220.3 78h.1M221.1 78h2.7"/>
<path d="M224.5 78h.2M225.3 78h2.8M228.8 78h.1M229.6 78h2.8M233 78h.2M233.8 78h2.8M237.3 78h.1M238.1 78h2.8M241.6 78h.1M242.4 78h2.8M245.8 78h.2M246.7 78h2.7"/>
<path d="M250.1 78h.1M250.9 78h2.8M254.4 78h.1M255.2 78h2.7M258.6 78h.2M259.5 78h2.7M262.2 62.1v.1M262.2 62.9v2.7M262.2 66.3v.1M262.2 67.1v2.6M262.2 70.4v.1M262.2 71.2v2.7"/>
<path d="M262.2 74.5v.2M262.2 75.4v2.6M262.5 75.5l-.3 2.5"/>
</g>
<g font-size="3.7" fill="#c90d0c">
<text x="42.3" y="18.5">1</text>
<text x="84.4" y="18.5">2</text>
<text x="126.5" y="18.5">3</text>
<text x="168.6" y="18.5">4</text>
<text x="210.7" y="18.5">5</text>
<text x="252.9" y="18.5">6</text>
<text x="19.1" y="41.9">A</text>
<text x="275.6" y="41.9">A</text>
<text x="19.1" y="84.7">B</text>
<text x="275.6" y="84.7">B</text>
<text x="19" y="127.5">C</text>
<text x="275.5" y="127.5">C</text>
<text x="19" y="170.4">D</text>
<text x="275.5" y="170.4">D</text>
<text x="42.3" y="193.7">1</text>
<text x="84.4" y="193.7">2</text>
<text x="126.5" y="193.7">3</text>
<text x="168.6" y="193.7">4</text>
<text x="210.7" y="193.7">5</text>
<text x="252.9" y="193.7">6</text>
</g>
<text font-size="3.6" fill="#808080" x="208.9" y="29.3">Spresense コネクター</text>
<g font-size="3.6" fill="#0dab76">
<text x="193.7" y="176.5">RS-422/485 for</text>
<text x="193.7" y="180.3">SONY Spresense</text>
<text x="193.7" y="184.2">NS-SPR-0301</text>
</g>
<g font-size="3.6" fill="#c90d0c">
<text x="235.5" y="179.1">rs422</text>
<text x="235.3" y="189.4">Sheet:</text>
<text x="248.9" y="189.2">1/1</text>
</g>
<text font-size="3.2" fill="#c90d0c" x="235.5" y="184.1">2020/09/19 10:49</text>
<g font-size="2.5" fill="#808080">
<text x="135.4" y="23.2">1V8</text>
<text x="167.5" y="23.5">+3V3</text>
<text x="44.1" y="28.9">IC1</text>
<text x="79.8" y="29.8">+3V3</text>
<text x="44.1" y="31.5">MCP1700T-3302E_TT</text>
<text x="126.7" y="30.9">C8</text>
<text x="146.7" y="35.3">IC3</text>
<text x="171" y="31.2">C13</text>
<text x="203.1" y="33.6">SV1</text>
<text x="233.5" y="33.6">SV2</text>
<text x="25.1" y="37.4">EXT_VDD</text>
<text x="89.5" y="42">EMMC_DATA3</text>
<text x="130.4" y="36.5">4.7uf</text>
<text x="146.7" y="37.8">TXB0106PWR</text>
<text x="176.2" y="36.5">4.7uf</text>
<text x="181" y="39.5">GND</text>
<text x="30.4" y="48">1uF</text>
<text x="31.4" y="42.6">C1</text>
<text x="68.5" y="48">1uF</text>
<text x="69.5" y="42.6">C2</text>
<text x="77.4" y="48">0.1uF</text>
<text x="78.4" y="42.6">C5</text>
<text x="100.5" y="46.7">SJ1</text>
<text x="116.2" y="46.8">R3</text>
<text x="126.1" y="46.8">10</text>
<text x="178.4" y="47.1">REN</text>
<text x="89.5" y="52.2">I2S_DIN</text>
<text x="178.4" y="52.2">RXD</text>
<text x="178.4" y="49.6">DE</text>
<text x="89.5" y="57.2">EMMC_DATA2</text>
<text x="178.4" y="54.7">TXD</text>
<text x="33.7" y="61">GND</text>
<text x="50.5" y="60.8">GND</text>
<text x="71.8" y="61">GND</text>
<text x="80.7" y="61">GND</text>
<text x="100.5" y="61.9">SJ2</text>
<text x="116.5" y="62.1">R4</text>
<text x="126.4" y="62.1">10</text>
<text x="168.3" y="64.9">GND</text>
<text x="63.4" y="71.4">+3V3</text>
<text x="89.3" y="66.9">I2S_DOUT</text>
<text x="89.5" y="77.5">TX</text>
<text x="89.5" y="72.4">RX</text>
<text x="116.5" y="72.2">R5</text>
<text x="116.5" y="77.3">R6</text>
<text x="126.6" y="72.2">10</text>
<text x="126.6" y="77.3">10</text>
<text x="68.6" y="83.4">R1</text>
<text x="67.7" y="86.1">10k</text>
<text x="78.6" y="86.9">+3V3</text>
<text x="41.3" y="90.2">REN</text>
<text x="140.3" y="95.3">SJ3</text>
<text x="79.7" y="100">C3</text>
<text x="84.7" y="100">C6</text>
<text x="150.5" y="97.8" transform="rotate(-90 150.5 97.8)">VCCIO</text>
<text x="41.3" y="105.5">DE</text>
<text x="101" y="106.3">IC2</text>
<text x="61" y="111.3">R2</text>
<text x="79.5" y="110" transform="rotate(-90 79.5 110)">100nF</text>
<text x="91.4" y="109.5" transform="rotate(-90 91.4 109.5)">10nF</text>
<text x="101" y="108.9">ADM2582EBRWZ</text>
<text x="136.3" y="109.3" transform="rotate(-90 136.3 109.3)">R7</text>
<text x="141.1" y="109.3" transform="rotate(-90 141.1 109.3)">100</text>
<text x="178.4" y="110.5">SJ4</text>
<text x="193.7" y="110.5">SJ5</text>
<text x="60.1" y="114.1">10k</text>
<text x="208.4" y="117.9">R8</text>
<text x="220.3" y="117.9">10</text>
<text x="251.5" y="115.6">J1</text>
<text x="41.3" y="120.7">RXD</text>
<text x="208.4" y="120.4">R9</text>
<text x="208.4" y="123">R10</text>
<text x="208.4" y="125.5">R11</text>
<text x="220.3" y="120.4">10</text>
<text x="220.3" y="123">10</text>
<text x="220.3" y="125.5">10</text>
<text x="41.3" y="128.3">TXD</text>
<text x="151.8" y="130.5">FL1</text>
<text x="252.1" y="130.9">1776112-4</text>
<text x="81.3" y="135.2" transform="rotate(-90 81.3 135.2)">C4</text>
<text x="86.4" y="136.2" transform="rotate(-90 86.4 136.2)">C7</text>
<text x="138.1" y="133">C9</text>
<text x="144.4" y="133">C10</text>
<text x="167.3" y="133">C11</text>
<text x="174.9" y="133">C12</text>
<text x="64.2" y="138.5">GND</text>
<text x="151.8" y="143.2">FL2</text>
<text x="77.4" y="145.7">10uF 100nF</text>
<text x="136" y="148.3">100nF 10uF</text>
<text x="163.7" y="148.5">100nF</text>
<text x="174.9" y="148">10nF</text>
<text x="41.3" y="153.7" transform="rotate(-90 41.3 153.7)">VCCIO</text>
<text x="89.5" y="163.8">GND</text>
<text x="132.8" y="164.5">GND2</text>
<text x="41.4" y="182.2">GND2</text>
</g>
<text font-size="2.5" fill="#c90d0c" x="203.8" y="75">スタッカブル用</text>
<g font-size="2.5" fill="#0dab76">
<text x="127.6" y="102.9">終端抵抗</text>
<text x="266" y="119.4">TX+</text>
<text x="266" y="122">TX-</text>
<text x="266" y="124.5">RX+</text>
<text x="266" y="127">RX-</text>
<text x="28.4" y="163.6">+3.3V</text>
<text x="46.4" y="166.4">アイソレーション電源出力</text>
<text x="29.1" y="168.7">GND</text>
<text x="236.8" y="174">2020/06/20</text>
<text x="214" y="189.2">Next Step LLC</text>
</g>
<g font-size="2.3" fill="#808080">
<text x="146.2" y="138.3">BLM21PG121SN1D</text>
<text x="146.2" y="152">BLM21PG121SN1D</text>
</g>
<g font-size="2.1" fill="#808080">
<text x="41.3" y="37.8">3</text>
<text x="45.2" y="38.9">VIN</text>
<text x="53.8" y="40.9" transform="rotate(-90 53.8 40.9)">GND</text>
<text x="54.9" y="38.9">VOUT</text>
<text x="63.5" y="37.8">2</text>
<text x="141.9" y="41.6">1</text>
<text x="165.5" y="41.6">16</text>
<text x="208.7" y="36.5">1</text>
<text x="208.7" y="39.1">2</text>
<text x="208.7" y="41.6">3</text>
<text x="239.1" y="36.5">1</text>
<text x="239.1" y="39.1">2</text>
<text x="239.1" y="41.6">3</text>
<text x="52.6" y="44.8" transform="rotate(-90 52.6 44.8)">1</text>
<text x="107" y="44.2" transform="rotate(-90 107 44.2)">1</text>
<text x="110.2" y="46.7">2</text>
<text x="141.9" y="44.2">2</text>
<text x="141.9" y="46.7">3</text>
<text x="147.7" y="42.8">A1</text>
<text x="147.7" y="45.3">VCCA VCCB</text>
<text x="147.7" y="47.8">A2</text>
<text x="158.3" y="42.8">B1</text>
<text x="158.3" y="47.8">B2</text>
<text x="165.5" y="44.2">15</text>
<text x="165.5" y="46.7">14</text>
<text x="208.7" y="44.2">4</text>
<text x="208.7" y="46.7">5</text>
<text x="239.1" y="44.2">4</text>
<text x="239.1" y="46.7">5</text>
<text x="107" y="51.1" transform="rotate(-90 107 51.1)">3</text>
<text x="141.9" y="49.2">4</text>
<text x="141.9" y="51.8">5</text>
<text x="147.7" y="50.4">A3</text>
<text x="147.7" y="52.9">A4</text>
<text x="158.3" y="50.4">B3</text>
<text x="158.3" y="52.9">B4</text>
<text x="165.5" y="49.2">13</text>
<text x="165.5" y="51.8">12</text>
<text x="208.7" y="49.2">6</text>
<text x="208.7" y="51.8">7</text>
<text x="239.1" y="49.2">6</text>
<text x="239.1" y="51.8">7</text>
<text x="107" y="59.4" transform="rotate(-90 107 59.4)">1</text>
<text x="141.9" y="54.3">6</text>
<text x="141.9" y="56.9">7</text>
<text x="141.9" y="59.4">8</text>
<text x="147.7" y="55.5">A5</text>
<text x="147.7" y="58">A6</text>
<text x="158.3" y="55.5">B5</text>
<text x="158.3" y="58">B6</text>
<text x="165.5" y="54.3">11</text>
<text x="165.5" y="56.9">10</text>
<text x="165.5" y="59.4">9</text>
<text x="208.7" y="54.3">8</text>
<text x="208.7" y="56.9">9</text>
<text x="208.7" y="59.4">10</text>
<text x="239.1" y="54.3">8</text>
<text x="239.1" y="56.9">9</text>
<text x="239.1" y="59.4">10</text>
<text x="110.2" y="61.9">2</text>
<text x="147.7" y="60.5">OE</text>
<text x="156.2" y="60.5">GND</text>
<text x="208.7" y="61.9">11</text>
<text x="208.7" y="64.5">12</text>
<text x="239.1" y="61.9">11</text>
<text x="239.1" y="64.5">12</text>
<text x="107" y="66.4" transform="rotate(-90 107 66.4)">3</text>
<text x="208.7" y="67">13</text>
<text x="239.1" y="67">13</text>
<text x="138.8" y="97.5">1</text>
<text x="145.8" y="97.5">2</text>
<text x="96.2" y="112.7">1</text>
<text x="102.1" y="113.8">GND1</text>
<text x="114.5" y="113.8">GND2_3</text>
<text x="127.4" y="112.7">20</text>
<text x="176.9" y="112.7">1</text>
<text x="183.9" y="112.7">2</text>
<text x="192.1" y="112.7">1</text>
<text x="199.1" y="112.7">2</text>
<text x="96.2" y="115.3">2</text>
<text x="96.2" y="117.8">3</text>
<text x="102.1" y="116.4">VCC</text>
<text x="102.1" y="118.9">GND1_1</text>
<text x="115.6" y="116.4">VISOIN</text>
<text x="121.4" y="118.9">A</text>
<text x="127.4" y="115.3">19</text>
<text x="127.4" y="117.8">18</text>
<text x="248.5" y="117.8">1</text>
<text x="254.4" y="118.9">1</text>
<text x="96.2" y="120.3">4</text>
<text x="96.2" y="122.9">5</text>
<text x="96.2" y="125.4">6</text>
<text x="102.1" y="121.5">RXD</text>
<text x="102.1" y="124">RE</text>
<text x="114.5" y="124">GND2_2</text>
<text x="121.4" y="121.5">B</text>
<text x="127.4" y="120.3">17</text>
<text x="127.4" y="122.9">16</text>
<text x="127.4" y="125.4">15</text>
<text x="248.5" y="120.3">2</text>
<text x="248.5" y="122.9">3</text>
<text x="248.5" y="125.4">4</text>
<text x="254.4" y="121.5">2</text>
<text x="254.4" y="124">3</text>
<text x="96.2" y="127.9">7</text>
<text x="96.2" y="130.5">8</text>
<text x="102.1" y="126.5">DE</text>
<text x="102.1" y="129.1">TXD</text>
<text x="102.1" y="131.6">VCC_1</text>
<text x="114.5" y="129.1">GND2_1</text>
<text x="121.4" y="131.6">Y</text>
<text x="121.5" y="126.5">Z</text>
<text x="127.4" y="127.9">14</text>
<text x="127.4" y="130.5">13</text>
<text x="254.4" y="126.5">4</text>
<text x="95" y="135.6">10</text>
<text x="96.2" y="133">9</text>
<text x="102.1" y="134.2">GND1_2</text>
<text x="102.1" y="136.7">GND1_3</text>
<text x="113.2" y="134.2">VISOOUT</text>
<text x="116.9" y="136.7">GND2</text>
<text x="127.4" y="133">12</text>
<text x="127.4" y="135.6">11</text>
<text x="150.2" y="133">1</text>
<text x="154.1" y="134.2">1</text>
<text x="158.4" y="134.2">2</text>
<text x="162.3" y="133">2</text>
<text x="150.2" y="145.7">1</text>
<text x="154.1" y="146.9">1</text>
<text x="158.4" y="146.9">2</text>
<text x="162.3" y="145.7">2</text>
</g>
<g font-size="1.8" fill="#808080">
<text x="217.8" y="37.5">GND</text>
<text x="217.8" y="40.1">TX</text>
<text x="248.2" y="40.1">1V8</text>
<text x="248.2" y="37.5">XRST_PIN_1.8V</text>
<text x="217.8" y="42.6">RX</text>
<text x="217.8" y="45.2">RTS</text>
<text x="217.8" y="47.7">CTS</text>
<text x="248.2" y="42.6">EXT_VDD</text>
<text x="248.2" y="45.2">EMMC_DATA3</text>
<text x="248.2" y="47.7">EMMC_DATA2</text>
<text x="217.8" y="50.2">I2S_BCK</text>
<text x="217.8" y="52.8">I2S_LRCK</text>
<text x="248.2" y="50.2">I2S_DIN</text>
<text x="248.2" y="52.8">I2S_DOUT</text>
<text x="217.8" y="55.3">SPI_CS</text>
<text x="217.8" y="57.9">SPI_SCK</text>
<text x="248.2" y="55.3">SPI_MISO</text>
<text x="248.2" y="57.9">SPI_MOSI</text>
<text x="217.8" y="65.5">SEN_IRQ_IN</text>
<text x="217.8" y="60.4">+3V3*</text>
<text x="217.8" y="62.9">1V8*</text>
<text x="248.2" y="62.9">I2C_SCL</text>
<text x="248.2" y="65.5">I2C_SDA</text>
<text x="248.2" y="60.4">GND*</text>
<text x="217.8" y="68">SEN_AIN4</text>
<text x="248.2" y="68">SEN_AIN5</text>
</g>
<g font-size="1.1" fill="#c90d0c">
<text x="137.3" y="24">IO</text>
<text x="152.5" y="95">IO</text>
<text x="43.3" y="150.9">IO</text>
</g>
</svg>
